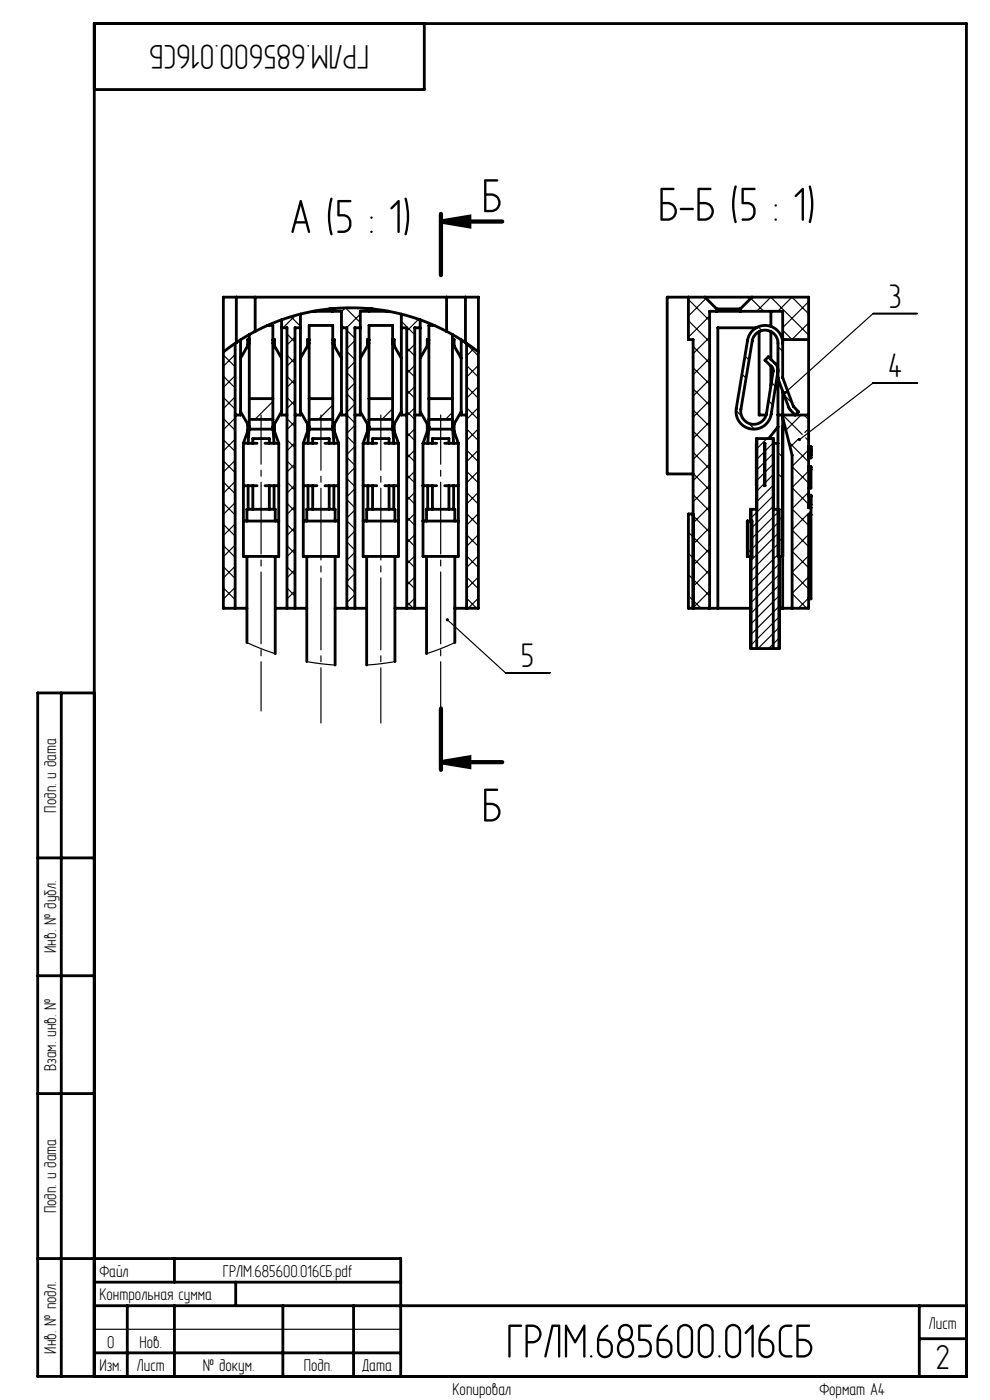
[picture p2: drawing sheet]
<svg xmlns="http://www.w3.org/2000/svg" width="210mm" height="297mm" viewBox="0 0 210 297" stroke-linecap="round" stroke-linejoin="round" font-family="sans-serif">
<path d="M93.5 47l6-1v2zM93.5 161.7l6-1v2z" fill="none" stroke="#000" stroke-width=".9" stroke-linecap="butt"/>
<path d="M55.4 150.8v-62.8M93.5 150.8v-62.8" fill="none" stroke="#000" stroke-width=".25" stroke-dasharray="15.2 1.3 1.3 1.3" stroke-dashoffset="4.8"/>
<path d="M68.1 153.4v-65.4M80.8 153.4v-65.4" fill="none" stroke="#000" stroke-width=".25" stroke-dasharray="15.2 1.3 1.3 1.3" stroke-dashoffset="3.5"/>
<g fill="none" stroke="#000" stroke-width=".25">
<path d="M47.4 79.8l2.5 2.5M47.4 75.3l2.5 2.5M49.6 73l.3 .3M49.9 75.2l-2.5 2.5M49.9 79.7l-2.5 2.5M60.9 79.8l1.7 1.7M60.9 75.3l1.7 1.7M60.9 70.9l1.7 1.7M61.7 67.2l2 2M62.6 71.5l-1.7 1.7M62.6 76l-1.7 1.7M62.7 66.9l-2.7 2.6"/>
<path d="M72.4 68.9l.6 .6M73.2 65.3l-.8 .8M73.3 65.3l3.1 3.1M73.6 79.1l1.7 1.7M73.6 74.6l1.7 1.7M73.6 70.1l1.7 1.7M75.3 72.3l-1.7 1.7M75.3 76.8l-1.7 1.7M76.4 66.6l-2.9 2.9M77.6 65.4l-.6 .6M77.9 65.4l.4 .4M85.1 68.2l2.9 2.8"/>
<path d="M85.3 66.7l-.2 .2M86.3 78.3l1.7 1.7M86.3 73.8l1.7 1.7M88 73l-1.7 1.7M88 77.5l-1.7 1.7M88.8 67.7l-2.5 2.5M99 77.5l2.5 2.5M99 73l2.5 2.5M100.5 73.9l-1.5 1.6M101.5 77.5l-2.5 2.5M146 68l4.5 4.5M146 63.5l4.5 4.5"/>
<path d="M147 78l3.5 3.5M147 73.5l3.5 3.5M149.8 63.3l-3.8 3.8M150.5 76l-3.5 3.5M150.5 67l-4.5 4.5M150.5 71.5l-3.5 3.5M152 65.5l-.5 .5M157 65.5l.5 .5M157.4 79.4l.9 .8M158 75.5l.9 .9M159.3 63.3l2.7 2.7M160.5 66l3-3 8 8.1"/>
<path d="M160.8 69.3l.8 .8M165 66l3-3 3.5 3.6M165 73.5l1 1M171.5 64l-5.5 5.5M171.5 68.5l-3.5 3.5-2-1.9M194.6 66.5h-9.4l-18.6 16.8M47.4 97.8l2.5 2.5M47.4 93.3l2.5 2.5M47.4 88.8l2.5 2.5M47.4 84.3l2.5 2.5M49.9 84.2l-2.5 2.5M49.9 88.7l-2.5 2.5"/>
<path d="M49.9 93.2l-2.5 2.5M49.9 97.7l-2.5 2.5M57.9 85.2l-3.8 3.8M60.9 97.8l1.7 1.7M60.9 93.3l1.7 1.7M60.9 88.8l1.7 1.7M60.9 84.3l1.7 1.7M62.6 80.5l-1.7 1.7M62.6 85l-1.7 1.7M62.6 89.5l-1.7 1.7M62.6 93.9l-1.7 1.7M62.6 98.4l-1.7 1.7"/>
<path d="M70.6 85.9l-3.1 3.1M73.6 97l1.7 1.7M73.6 92.5l1.7 1.7M73.6 88l1.7 1.7M73.6 83.6l1.7 1.7M75.3 81.2l-1.7 1.7M75.3 85.7l-1.7 1.7M75.3 90.2l-1.7 1.7M75.3 99.2l-1.7 1.7M75.3 94.7l-1.7 1.7M83.3 86.7l-2.3 2.3M86.3 91.8l1.7 1.7"/>
<path d="M86.3 82.8l1.7 1.7M86.3 96.3l1.7 1.7M86.3 87.3l1.7 1.7M88 82l-1.7 1.7M88 91l-1.7 1.7M88 95.5l-1.7 1.7M88 100l-1.7 1.7M88 86.5l-1.7 1.7M96 87.5l-1.5 1.5M99 100l2.5 2.5M99 95.5l2.5 2.5M99 91l2.5 2.5"/>
<path d="M99 86.5l2.5 2.5M99 82l2.5 2.5M101.5 82l-2.5 2.5M101.5 86.5l-2.5 2.5M101.5 91l-2.5 2.5M101.5 95.5l-2.5 2.5M101.5 99.9l-2.5 2.5M147 96l3.5 3.5M147 91.5l3.5 3.5M147 87l3.5 3.5M147 82.5l3.5 3.5M150.5 80.5l-3.5 3.5"/>
<path d="M150.5 85l-3.5 3.5M150.5 89.5l-3.5 3.5M150.5 94l-3.5 3.5M150.5 98.5l-3.5 3.5M156.1 87.1l1.2 1.2M158.9 89.8l1.2 1.2M162.2 97.6l.1 .1M162.7 93l-2.2 2.2M163 85l.9 .9M163.6 81.1l.9 .9M164 94l-3.5 3.5M164 98.4l-3.5 3.5"/>
<path d="M164 96.2l-3.5 3.5M165 96l1 1M166.1 88l4.1 4.2M166.3 83.8l1.7 1.7M167.3 93.8l4.2 4.2M168 99l3.5 3.5M169.4 93l-1.8 1.9M169.9 88l-3.2 3.3M170.5 88l1 1M170.9 92.9l.6 .6M171.5 90.9l-.8 .8M171.5 95.4l-3.5 3.5"/>
<path d="M171.5 99.9l-3.5 3.5M172 94.9l-.3 .3M172 99.4l-.2 .2M194.6 81.2h-9.4l-15.6 12.1M47.4 115.7l2.5 2.5M47.4 111.2l2.5 2.5M47.4 106.7l2.5 2.5M47.4 102.3l2.5 2.5M49.9 102.2l-2.5 2.5M49.9 106.6l-2.5 2.5M49.9 111.1l-2.5 2.5M49.9 115.6l-2.5 2.5"/>
<path d="M60.9 115.8l1.7 1.7M60.9 111.3l1.7 1.7M60.9 106.8l1.7 1.7M60.9 102.3l1.7 1.7M62.6 102.9l-1.7 1.7M62.6 111.9l-1.7 1.7M62.6 107.4l-1.7 1.7M62.6 116.4l-1.7 1.7M73.6 115l1.7 1.7M73.6 110.5l1.7 1.7M73.6 106l1.7 1.7M73.6 101.5l1.7 1.7"/>
<path d="M73.6 119.5l1.7 1.7M75.3 103.7l-1.7 1.7M75.3 108.2l-1.7 1.7M75.3 112.7l-1.7 1.7M75.3 117.2l-1.7 1.7M86.3 118.7l1.7 1.7M86.3 114.2l1.7 1.7M86.3 109.7l1.7 1.7M86.3 105.2l1.7 1.7M86.3 100.7l1.7 1.7M88 104.5l-1.7 1.7M88 109l-1.7 1.7"/>
<path d="M88 113.4l-1.7 1.7M88 117.9l-1.7 1.7M99 117.9l2.5 2.5M99 113.4l2.5 2.5M99 109l2.5 2.5M99 104.5l2.5 2.5M101.5 104.4l-2.5 2.5M101.5 108.9l-2.5 2.5M101.5 113.4l-2.5 2.5M101.5 117.9l-2.5 2.5M146 117.4l4.5 4.5M146 112.9l4.5 4.5"/>
<path d="M146.6 109l3.9 3.9M147 100.4l3.5 3.5M147 104.9l3.5 3.5M150.5 107.5l-3.5 3.5M150.5 111.9l-3.5 3.5M150.5 116.4l-3.5 3.5M150.5 103l-3.5 3.5M158.5 116.4l1 1M164 102.9l-3.5 3.5M164 107.4l-4.7 4.8M164 100.7l-3.5 3.5M164 105.2l-4.7 4.7"/>
<path d="M165 114l1 1M165 109.5l1 1M165 100.5l1 1M165.3 115.2l-6 6M165.3 119.6l-6 6M165.3 110.7l-6 6M165.3 108.4l-6 6M165.3 112.9l-6 6M165.3 117.4l-6 6M168 117l3.5 3.5M168 112.5l3.5 3.5M168 108l3.5 3.5"/>
<path d="M168 103.5l3.5 3.5M171.5 104.4l-3.5 3.5M171.5 113.4l-3.5 3.5M171.5 117.9l-3.5 3.5M172 108.4l-4 4M47.4 124.7l2.5 2.5M47.4 120.2l2.5 2.5M49.9 120.1l-2.5 2.5M49.9 124.6l-2.5 2.5M52.4 136.3l6 2.4M60.9 124.7l1.7 1.7M60.9 120.2l1.7 1.7"/>
<path d="M62.6 120.9l-1.7 1.7M62.6 125.4l-1.7 1.7M73.6 128.5l.6 .5M73.6 124l1.7 1.7M75.3 121.7l-1.7 1.7M75.3 126.1l-1.7 1.7M86.3 127.7l1.3 1.3M86.3 123.2l1.7 1.7M88 122.4l-1.7 1.7M88 126.9l-1.7 1.7M94.9 131.5l12.3 11.2h9.4M96.5 136.3l-6 2.4"/>
<path d="M99 126.9l2.1 2.1M99 122.4l2.5 2.5M101.5 122.4l-2.5 2.5M101.5 126.9l-2.2 2.1M146 126.4l2.7 2.6M146 121.9l4.5 4.5M150.5 120.9l-3.5 3.5M150.5 125.4l-3.5 3.5M165.3 124.1l-6 6M165.3 128.6l-6 6M165.3 133.1l-4.5 4.5M165.3 121.9l-6 6"/>
<path d="M165.3 126.4l-6 6M165.3 130.9l-6 6M165.3 135.4l-2.3 2.2M168 125.9l3.1 3.1M168 121.4l3.5 3.5M171.5 122.4l-3.5 3.5M171.5 126.9l-2.2 2.1M65.1 140.4l6 .7M83.8 140.4l-6 .7M20 282h65"/>
</g>
<path d="M93.5 47h13M93.5 45.4v13M93.5 150.3v13M93.5 161.7h13" fill="none" stroke="#000" stroke-width=".9"/>
<g fill="none" stroke="#000" stroke-width=".6">
<path d="M90 5v14h-70M49.9 72.8v56.2M50.1 72.7l-2.7 2M50.1 63v9.7M51 72.1v15.9h-1.1M52.9 71v18M52.9 72.8l-1.9 3.2M52.9 72h-.4v1.4M54.1 70.3l-4 2.4M54.1 70.3a43.7 43.7 0 0 1 40.6 0M54.1 63v7.3M56.7 69h1.2v20"/>
<path d="M57.9 72.8l1.8 3.2M57.9 72h.3v1.4M59.7 69.5h1.2v59.5M59.7 67.8v20.2h1.2M63.7 69.5h-1.1v59.5M63.7 66.6v21.4h-1.1M65.6 72.8l-1.9 3.2M65.6 72h-.4v1.4M66.4 66h6v22h1.2M69.8 65.5h.8M70.6 65.5v.5M70.6 72.8l1.8 3.2"/>
<path d="M70.6 72h.3v1.4M70.7 65.5h-.1M72.4 69.5h1.2v59.5M76.4 69.5h-1.1v59.5M78.2 65.5h.1M78.3 65.5v.5M78.3 72.8l-1.9 3.2M78.3 65.5h.7M78.3 72h-.4v1.4M82.5 66h-6.1v22h-1.1M83.3 72.8l1.8 3.2M83.3 72h.3v1.4"/>
<path d="M85.1 69.5h1.2v59.5M85.1 66.6v21.4h1.2M89.1 69.5h-1.1v59.5M89.1 67.8v20.2h-1.1M91 72.8l-1.9 3.2M91 72h-.4v1.4M92.1 69h-1.1v20M94.7 70.3l4 2.4M94.7 63v7.3M96 71v18M96 72.8l1.8 3.2M96 72h.3v1.4"/>
<path d="M97.8 72.1v15.9h1.2M98.7 72.7l2.8 2M98.7 63v9.7M99 72.8v56.2M146 63v9h1v57M149.5 63l2.5 2.5M152 65.5h5M152 65.5v.5M157 65.5v.5M159.5 63l-2.5 2.5M160.4 69.5h-8.1v59.5M161 70.3v17.7h1.5"/>
<path d="M163.5 66v3.3M163.5 70.3v5.9M163.5 77.6v4.2M166 72.8a3.7 3.7 0 0 0-3.4-3.7 3.7 3.7 0 0 0-4 3.1l-2.4 14.5a3.7 3.7 0 0 0 3.1 4.3 3.7 3.7 0 0 0 4.3-3.1l1.4-9a2 2 0 0 0-.6-1.8l-1.4-1.4-.7 .7 1.5 1.5 .2 .6-1.4 9.2a2.75 2.75 0 0 1-3.2 2.3 2.75 2.75 0 0 1-2.2-3.2l2.4-14.5a2.75 2.75 0 0 1 2.9-2.3 2.75 2.75 0 0 1 2.5 2.8v17.7M166 72h5.5M51 87.3l1.9 3.2M51.6 94v24h7.5v-24M51.6 94h2.9M52.5 89.9v1.6M52.9 89v2h5v-2M52.9 89h5M52.9 84.6h5"/>
<path d="M52.9 90.5l-.3 3.5M52.9 90.5l-1.3 3.5M53.6 94v-1h3.5v1M56.2 94h2.9M57.9 90.5l.2 3.5M57.9 90.5l1.2 3.5M58.2 89.9v1.6M59.7 87.3l-1.8 3.2M63.7 87.3l1.9 3.2M64.3 94v24h7.5v-24M64.3 94h2.9M65.2 89.9v1.6"/>
<path d="M65.6 89v2h5v-2M65.6 89v-20h5v20M65.6 89h5M65.6 84.6h5M65.6 90.5l-.3 3.5M65.6 90.5l-1.3 3.5M66.3 94v-1h3.5v1M68.9 94h2.9M70.6 90.5l.2 3.5M70.6 90.5l1.2 3.5M70.9 89.9v1.6M72.4 87.3l-1.8 3.2"/>
<path d="M76.4 87.3l1.9 3.2M77 94v24h7.5v-24M77 94h2.9M77.9 89.9v1.6M78.3 89v2h5v-2M78.3 89v-20h5v20M78.3 89h5M78.3 84.6h5M78.3 90.5l-1.3 3.5M78.3 90.5l-.3 3.5M79 94v-1h3.5v1M81.6 94h2.9"/>
<path d="M83.3 90.5l.2 3.5M83.3 90.5l1.2 3.5M83.6 89.9v1.6M85.1 87.3l-1.8 3.2M89.1 87.3l1.9 3.2M89.7 94v24h7.5v-24M89.7 94h2.9M90.6 89.9v1.6M91 89v2h5v-2M91 89h5M91 84.6h5M91 90.5l-1.3 3.5"/>
<path d="M91 90.5l-.3 3.5M91.7 94v-1h3.5v1M94.3 94h2.9M96 90.5l.2 3.5M96 90.5l1.2 3.5M96.3 89.9v1.6M97.8 87.3l-1.8 3.2M160.5 94v9M162.2 94l.1 9zM164 94h1M165 94v24h1M165 80l2.4 6.5 1.2 1.5 .8-.6-1.1-1.3-2.3-6v-14.1h-15.5v63"/>
<path d="M165 90.5v3.5M165 88h6.5M165 90.5l-1.9 2.5M166 90.8v3.2M166 94h.1M166 90.5v3.5M166 83v7.5M166 90.9v38.1M166 88.5l2 8v32.5M171.5 94.8h.5M171.5 99h.5v4.5h-.5M171.5 95.4h.5"/>
<path d="M171.5 96.5h.5M171.5 95.7h.5M171.5 96.1h.5M171.5 96h.5M172 97.1h.1M172 96.5v.2M172 95.2v.2M172 94.8h-.5v-31.8h-30v37.5h5.5M172 95.2h-.5v1.5h.5M172 97.1h-.5v2.1h.5M172 99.6h-.5v8.1h.5M172 94.8v.4"/>
<path d="M172 95.4v1.1M172 96.7v.4M51.6 110.5h7.5M51.6 103h2.9M52.4 110.5v-2.5h6v2.5M52.4 118v18.3M52.6 103v5M53.6 103v5M56.2 103h2.9M57.1 103v5M58.1 103v5M58.4 118v20.7"/>
<path d="M64.3 110.5h7.5M64.3 103h2.9M65.1 110.5v-2.5h6v2.5M65.1 118v22.4M65.3 103v5M66.3 103v5M68.9 103h2.9M69.8 103v5M70.8 103v5M71.1 118v23.1M77 110.5h7.5M77 103h2.9"/>
<path d="M77.8 110.5v-2.5h6v2.5M77.8 118v23.1M78 103v5M79 103v5M81.6 103h2.9M82.5 103v5M83.5 103v5M83.8 118v22.4M89.7 110.5h7.5M89.7 103h2.9M90.5 110.5v-2.5h6v2.5M90.5 118v20.7"/>
<path d="M90.7 103v5M91.7 103v5M94.3 103h2.9M95.2 103v5M96.2 103v5M96.5 118v18.3M147 109h-1v20h13.3M158.5 110.5h1v7.5h-1zM160.5 108h-1.2v29.6h6v-29.6h-1.3M171.5 107h.5M171.5 105.1h.5M172 105.1v1.9"/>
<path d="M172 105.1h.1M172 109.2h-.5v19.8h-6.2M172 107v20h-.5M52.4 129h-5v-66h54.1v66h-5M58.4 129h6.7M71.1 129h6.7M83.8 129h6.7M160.5 137.6v-44.6h3.5v44.6M13 147v145M20 147h-12v145h197v-287h-185v287M8 182h12M8 207h12"/>
<path d="M8 232h12M8 267h77v25M20 277h185M20 272h65M27 277v15M37 267v5M37 277v15M50 272v5M60 277v15M75 277v15M195 277v15M20 287h65"/>
<path d="M195 284h10"/>
</g>
<g fill="#000">
<path d="M93.5 47l6-1v2zM93.5 161.7l6-1v2z"/>
<path d="M94.7 131.3a.33 .33 0 0 0 .1 .5 .33 .33 0 0 0 .4-.4 .33 .33 0 0 0-.5-.2l.2 .3zM166.4 83l-.1 .5 .3-.2-.3 .2a.33 .33 0 0 0 .5 0 .33 .33 0 0 0 0-.5 .33 .33 0 0 0-.4 0zM169.4 93l-.1 .5 .3-.2-.3 .2a.33 .33 0 0 0 .5 0 .33 .33 0 0 0 0-.5 .33 .33 0 0 0-.4 0z"/>
</g>
<g font-size="11">
<text x="102.2" y="45">Б</text>
<text x="139.6" y="46.8">Б-Б (5 : 1)</text>
<text x="61.6" y="49.4">А (5 : 1)</text>
<text x="102.2" y="174.3">Б</text>
<text x="107.3" y="288">ГРЛМ.685600.016СБ</text>
</g>
<g font-size="7.8">
<text x="78.3" y="9.5" transform="rotate(-180 78.3 9.5)">ГРЛМ.685600.016СБ</text>
<text x="188.5" y="65.3">3</text>
<text x="188.3" y="80.1">4</text>
<text x="110.5" y="141.6">5</text>
<text x="198.4" y="290.5">2</text>
</g>
<g font-size="3.9">
<text x="11.9" y="172.4" transform="rotate(-90 11.9 172.4)">Подп. и дата</text>
<text x="11.9" y="202.1" transform="rotate(-90 11.9 202.1)">Инв. № дубл.</text>
<text x="11.9" y="227.2" transform="rotate(-90 11.9 227.2)">Взам. инв. №</text>
<text x="11.9" y="257.4" transform="rotate(-90 11.9 257.4)">Подп. и дата</text>
<text x="21.1" y="275.9">Контрольная сумма</text>
<text x="21.1" y="270.9">Файл</text>
<text x="47.3" y="270.9">ГРЛМ.685600.016СБ.pdf</text>
<text x="197" y="281.9">Лист</text>
<text x="11.9" y="287.1" transform="rotate(-90 11.9 287.1)">Инв. № подл.</text>
<text x="22.7" y="285.9">0</text>
<text x="29.6" y="285.9">Нов.</text>
<text x="21.1" y="290.9">Изм.</text>
<text x="29" y="290.9">Лист</text>
<text x="43" y="290.9">№ докум.</text>
<text x="64.4" y="290.9">Подп.</text>
<text x="76.9" y="290.9">Дата</text>
<text x="96" y="296">Копировал</text>
<text x="173.8" y="295.9">Формат A4</text>
</g>
</svg>
